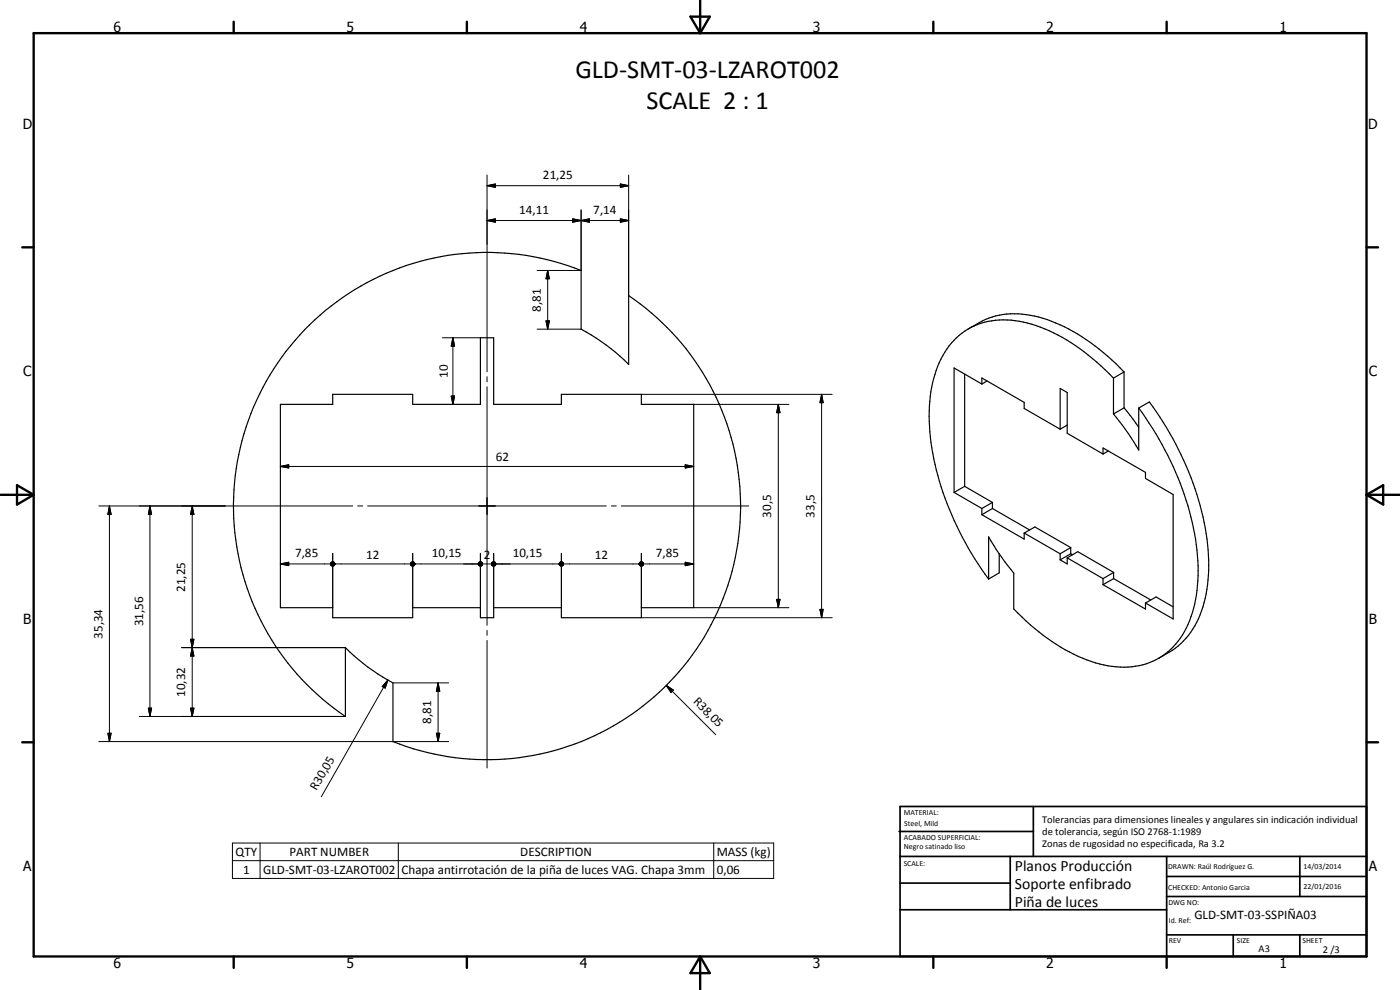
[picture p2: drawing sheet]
<svg xmlns="http://www.w3.org/2000/svg" width="420mm" height="297mm" viewBox="0 0 420 297" stroke-linecap="round" stroke-linejoin="round" font-family="sans-serif">
<g fill="none" stroke="#000" stroke-width=".35">
<path d="M91.4 99a76.2 76.2 0 0 1 83-17.8v17.6a60.4 60.4 0 0 1 14.3 10.5v-20.6a76.1 76.1 0 0 1 24.7 98.7 76.1 76.1 0 0 1-95.5 35.1v-17.6a58.2 58.2 0 0 1-14.2-10.6v20.7a76.2 76.2 0 0 1-12.3-116zM290.6 98.7a23.8 23.8 0 0 1 21.1-3.6 56.6 56.6 0 0 1 25.6 16.5M289.5 112.3v33.6M294.7 115.2l-8.4-4.8v37.3M294.7 115.2v-1.8l12.7 7.3v1.9l10.8 6.2M296.2 114.3l-1.5 .9M334.2 113.5v10.7M334.2 113.5a56.8 56.8 0 0 0-25.8-16.6 21.6 21.6 0 0 0-22.1 5.2 30.4 30.4 0 0 0-7.4 19.8 77.6 77.6 0 0 0 9.1 37.7 94.2 94.2 0 0 0 8.7 14.1M337.3 111.6v10.8M337.3 111.6l-3.1 1.9M84.1 121.3h15.8v-3h24v3h20.3v-20h4v20h20.3v-3h24v3h15.7v61h-15.7v3h-24v-3h-20.3v3h-4v-3h-20.3v3h-24v-3h-15.8zM318.2 128.8v-12.3l2.1 1.3v12.2l10.7 6.2"/>
<path d="M320.3 127.6l-2.1 1.2M331 136.2v-1.8l12.8 7.3v1.9l8.3 4.8v37.3l-8.3-4.8M332.6 135.3l-1.6 .9M337.3 122.4l4.4 5.8M337.3 122.4l-3.1 1.8M341.7 122.4v12.6l-3.1-5-4.4-5.8M341.7 122.4a89.4 89.4 0 0 1 17.8 45.8 37.2 37.2 0 0 1-5.2 23.2 20.8 20.8 0 0 1-21.8 8.4 48.6 48.6 0 0 1-23.3-12.3l-5-4.8v-10.7l-.9-1.2a68.8 68.8 0 0 1-6.6-9.7v12.6M341.7 122.4l3.2-1.8a89.4 89.4 0 0 1 17.7 44.4 38.5 38.5 0 0 1-4.6 23.8 21 21 0 0 1-7.1 6.9l-3.1 1.8M286.3 147.7l8.4 4.9M289.5 145.9l8.3 4.8M289.5 145.9l-3.2 1.8M294.7 154.4l12.7 7.4v-1.9"/>
<path d="M294.7 152.6v1.8M297.8 150.7l-3.1 1.9M297.8 150.7v1.9M297.8 152.6l11.2 6.4M297.8 152.6l-3.1 1.8M307.4 159.9l10.8 6.3M307.4 159.9l3.2-1.8 10.7 6.2M299.9 166.2v5.7l-3.2 1.8M318.2 166.2v1.8M320.3 167.4l3.2-1.9 10.7 6.2M320.3 167.4l10.7 6.2M320.3 167.4v1.8l-2.1-1.2"/>
<path d="M321.3 164.3l-3.1 1.9M321.3 164.3v1.9M321.3 166.2l.5 .3M321.3 166.2l-3.1 1.8M331 173.6v1.8M331 175.4l12.8 7.4v-1.9M334.2 171.7l-3.2 1.9M334.2 173.6l-3.2 1.8M334.2 171.7v1.9M334.2 173.6l11.1 6.4M343.8 180.9l3.2-1.8 5.1 3"/>
</g>
<g fill="none" stroke="#000" stroke-width=".71">
<path d="M10.1 9.9h400v277.1h-400zM70.1 6.5v3.4M140.1 6.5v3.4M207.2 5h5.8l-2.9 4.9zM210.1 0v9.9M280.1 6.5v3.4M350.1 6.5v3.4M6.7 74.2h3.4M410.1 74.2h3.5M.1 148.5h10M5.1 145.6l5 2.9-5 2.9zM410.1 148.5h10"/>
<path d="M410.1 148.5l5-2.9v5.8zM6.7 222.7h3.4M410.1 222.7h3.5M70.1 287v3.4M140.1 287v3.4M210.1 287v10M210.1 287l2.9 5h-5.8zM280.1 287v3.4M350.1 287v3.4"/>
</g>
<g fill="none" stroke="#000" stroke-width=".51">
<path d="M269.8 249.5h40.3M270.1 242h140v45h-140zM270.1 257h140M303.2 257v16M310.1 242v15M350.1 257v30M390.1 257v12M270.1 265h33.1M270.1 273h80M350.1 269h60M350.1 263h60M350.1 280.5h60"/>
<path d="M370.1 280.5v6.5M390.1 280.5v6.5"/>
</g>
<g fill="none" stroke="#000" stroke-width=".3">
<path d="M146.2 55.7l2.5-.5v1zM146.2 52.5v59M146.2 55.7h42.5M186.2 55.2l2.5 .5-2.5 .5zM188.7 52.5v36.2M146.2 66.2l2.5-.5v1zM146.2 66.2h42.5M171.9 65.7l2.5 .5-2.5 .5zM174.4 66.2l2.5-.5v1zM174.4 63v18.2h-13.2M186.2 65.7l2.5 .5-2.5 .5zM161.2 98.8h13.2"/>
<path d="M163.9 96.3h1l-.5 2.5zM164.4 81.2l.5 2.5h-1zM164.4 81.2v17.6M132.7 101.3h11.5M135.4 118.8h1l-.5 2.5zM135.9 101.3l.5 2.5h-1zM135.9 101.3v20M146.2 113v1.6M146.2 116v71.6M192.5 118.3h57.3M246.6 118.3l.4 2.5h-.9zM246.6 118.3v67"/>
<path d="M84.1 140l2.5-.6v1zM84.1 140h124.1M205.6 139.4l2.6 .6-2.6 .4zM208.2 121.3h28.6M233.6 121.3l.5 2.5h-1zM233.6 121.3v61M29.7 151.8h76.2M32.8 151.8l.5 2.5h-.9zM32.8 151.8v70.7M45 151.8l.5 2.5h-1zM45 151.8v63.2M57.7 151.8l.5 2.5h-1z"/>
<path d="M57.7 151.8v63.2M107.3 151.8h1.6M110.4 151.8h71.5M183.5 151.8h1.4M186.5 151.8h38.2M84.1 169.2l2.5-.5v1zM84.1 169.2h15.1M99.2 169.2l.1 .3zM99.2 169.2l.3 .5zM99.2 169.2l.4 .6zM99.2 169.2l.6 .6zM99.2 169.2l.8 .6h-.2z"/>
<path d="M99.2 169.2l.9 .6zM99.2 169.2l1.1 .4-.2 .2zM99.2 169.2l1.2 .3-.1 .1zM99.2 169.2l1.3 .1-.1 .2zM99.2 169.2l1.3-.1v.2zM99.2 169.2l1.2-.2 .1 .1zM99.2 169.2l1.1-.4 .1 .2zM99.2 169.2l.9-.5 .2 .1zM99.2 169.2l.9-.5zM99.3 169.1l1.2 .1-1.2 .1zM99.3 169.3l1.2-.1-1.2 .3zM99.3 169l-.1 .2z"/>
<path d="M99.3 169l1.2 .2-1.2-.1zM99.3 169.5l1.2-.3-1.1 .4zM99.3 168.9l-.1 .3zM99.4 168.8l.2-.1 .9 .5zM99.4 168.8l1.1 .4-1.2-.2zM99.4 169.6l1.1-.4-.9 .6zM99.5 168.7h.1l-.4 .5zM99.5 168.7l-.3 .5zM99.6 168.7l.9 .5zM99.6 169.8l.9-.6zM99.6 168.7l.2-.1-.6 .6zM99.7 168.6l.8 .6z"/>
<path d="M99.7 169.8l.8-.6zM99.8 168.6h.2l-.8 .6zM99.9 166v16.3M99.9 168.6l.6 .6zM100.1 168.7l.4 .5zM100.2 168.7l.3 .5zM100.4 168.9l.1 .3zM100.5 169.2l-.6 .6zM100.5 169.2l-.4 .6zM100.5 169.2l-.3 .5zM100.5 169.2l-.1 .3zM100.5 169.2v.2z"/>
<path d="M100.5 169.2h22.7M123.2 169.2l.1 .3zM123.2 169.2l.3 .5zM123.2 169.2l.4 .6zM123.2 169.2l.6 .6zM123.2 169.2l.8 .6zM123.2 169.2l1 .6zM123.2 169.2l1.1 .4-.1 .2zM123.2 169.2l1.2 .3-.1 .1zM123.2 169.2l1.3 .1-.1 .2zM123.2 169.2l1.3-.1v.2zM123.2 169.2l1.2-.2 .1 .1z"/>
<path d="M123.2 169.2l1.1-.4 .1 .2zM123.2 169.2l1-.5 .1 .1zM123.2 169.2l1-.5zM123.3 169.1l1.2 .1-1.2 .1zM123.3 169.3l1.2-.1-1.2 .3zM123.3 169l-.1 .2zM123.3 169l1.2 .2-1.2-.1zM123.3 169.5l1.2-.3-1.1 .4zM123.3 168.9l-.1 .3zM123.4 168.8l.2-.1 .9 .5zM123.4 168.8l1.1 .4-1.2-.2zM123.4 169.6l1.1-.4-.9 .6z"/>
<path d="M123.5 168.7h.1l-.4 .5zM123.5 168.7l-.3 .5zM123.6 168.7l.9 .5zM123.6 169.8l.9-.6zM123.6 168.7l.2-.1-.6 .6zM123.7 168.6l.8 .6zM123.7 169.8l.8-.6zM123.8 168.6h.2l-.8 .6zM123.9 166v16.3M123.9 168.6l.6 .6zM124.1 168.7l.4 .5zM124.2 168.7l.3 .5z"/>
<path d="M124.4 168.9l.1 .3zM124.5 169.2l-.6 .6zM124.5 169.2l-.4 .6zM124.5 169.2l-.3 .5zM124.5 169.2l-.1 .3zM124.5 169.2l-.1 .2zM124.5 169.2h19M143.5 169.1l1.3 .1-1.3 .1zM143.5 169.3l1.3-.1-1.2 .3zM143.6 169l1.2 .2-1.3-.1zM143.6 169.5l1.2-.3-1.1 .4zM143.7 168.8l.1-.1 1 .5z"/>
<path d="M143.7 168.8l1.1 .4-1.2-.2zM143.7 169.6l1.1-.4-1 .6zM143.8 168.7l1 .5zM143.8 169.8l1-.6zM144 168.6l.8 .6zM144 169.8l.8-.6zM144.2 169.2h4M144.2 166v16.3M144.2 168.6l.6 .6zM144.4 168.7l.4 .5zM144.6 168.7l.2 .5zM144.7 168.9l.1 .3z"/>
<path d="M144.8 169.2l-.6 .6zM144.8 169.2l-.4 .6zM144.8 169.2l-.2 .5zM144.8 169.2l-.1 .3zM144.8 169.2v.2zM147.5 169.2l.1 .3zM147.5 169.2l.3 .5zM147.5 169.2l.4 .6zM147.5 169.2l.6 .6zM147.5 169.2l.8 .6zM147.5 169.2l1 .6zM147.5 169.2l1.1 .4-.1 .2z"/>
<path d="M147.5 169.2l1.2 .3-.1 .1zM147.5 169.2l1.3 .1-.1 .2zM147.5 169.2l1.3-.1v.2zM147.5 169.2l1.2-.2 .1 .1zM147.5 169.2l1.1-.4 .1 .2zM147.5 169.2l1-.5 .1 .1zM147.5 169.2l1-.5zM147.6 169l-.1 .2zM147.6 168.9l-.1 .3zM147.8 168.7h.1l-.4 .5zM147.8 168.7l-.3 .5zM147.9 168.7l.2-.1-.6 .6z"/>
<path d="M148.1 168.6h.2l-.8 .6zM148.2 166v16.3M148.8 169.2h19M167.8 169.1l1.3 .1-1.3 .1zM167.8 169.3l1.3-.1-1.2 .3zM167.8 169.2l.1 .3zM167.8 169.2l.3 .5zM167.8 169.2l.4 .6zM167.8 169.2l.6 .6zM167.8 169.2l.8 .6zM167.8 169.2l1 .6zM167.8 169.2l1.1 .4-.1 .2z"/>
<path d="M167.8 169.2l1.2 .3-.1 .1zM167.8 169.2l1.3 .1-.1 .2zM167.8 169.2l1.3-.1v.2zM167.8 169.2l1.2-.2 .1 .1zM167.8 169.2l1.1-.4 .1 .2zM167.8 169.2l1-.5 .1 .1zM167.8 169.2l1-.5zM167.8 169v.2zM167.9 169l1.2 .2-1.3-.1zM167.9 169.5l1.2-.3-1.1 .4zM167.9 168.9l-.1 .3zM168 168.8l.2-.1 .9 .5z"/>
<path d="M168 168.8l1.1 .4-1.2-.2zM168 169.6l1.1-.4-.9 .6zM168.1 168.7h.1l-.4 .5zM168.1 168.7l-.3 .5zM168.2 168.7l.9 .5zM168.2 169.8l.9-.6zM168.2 168.7l.2-.1-.6 .6zM168.3 168.6h.2l.6 .6zM168.3 169.8l.8-.6-.6 .6zM168.4 168.6h.2l-.8 .6zM168.5 166v16.3M168.5 168.6l.6 .6z"/>
<path d="M168.7 168.7l.4 .5zM168.9 168.7l.2 .5zM169 168.9l.1 .3zM169.1 169.2l-.6 .6zM169.1 169.2l-.4 .6zM169.1 169.2l-.2 .5zM169.1 169.2l-.1 .3zM169.1 169.2v.2zM169.1 169.2h22.7M191.8 169.1l1.3 .1-1.3 .1zM191.8 169.3l1.3-.1-1.2 .3zM191.8 169.2l.1 .3z"/>
<path d="M191.8 169.2l.3 .5zM191.8 169.2l.4 .6zM191.8 169.2l.6 .6zM191.8 169.2l.8 .6zM191.8 169.2l1 .6zM191.8 169.2l1.1 .4-.1 .2zM191.8 169.2l1.2 .3-.1 .1zM191.8 169.2l1.3 .1-.1 .2zM191.8 169.2l1.3-.1v.2zM191.8 169.2l1.2-.2 .1 .1zM191.8 169.2l1.1-.4 .1 .2zM191.8 169.2l1-.5 .1 .1z"/>
<path d="M191.8 169.2l1-.5zM191.8 169v.2zM191.9 169l1.2 .2-1.3-.1zM191.9 169.5l1.2-.3-1.1 .4zM191.9 168.9l-.1 .3zM192 168.8l.1-.1 1 .5zM192 168.8l1.1 .4-1.2-.2zM192 169.6l1.1-.4-1 .6zM192.1 168.7h.1l-.4 .5zM192.1 168.7l-.3 .5zM192.1 168.7l1 .5zM192.1 169.8l1-.6z"/>
<path d="M192.2 168.7l.2-.1-.6 .6zM192.3 168.6h.2l.6 .6zM192.3 169.8l.8-.6-.6 .6zM192.4 168.6h.2l-.8 .6zM192.5 166v16.3M192.5 168.6l.6 .6zM192.7 168.7l.4 .5zM192.9 168.7l.2 .5zM193 168.9l.1 .3zM193.1 169.2l-.6 .6zM193.1 169.2l-.4 .6zM193.1 169.2l-.2 .5z"/>
<path d="M193.1 169.2l-.1 .3zM193.1 169.2v.2zM193.1 169.2h15.1M205.6 168.7l2.6 .5-2.6 .5zM233.1 179.8h1l-.5 2.5zM54.5 194.3h49.2M57.2 191.8h1l-.5 2.5zM57.2 191.8l1 5h-1l1-5zM57.7 194.3l.5 2.5h-1zM146.2 189.1v1.5M146.2 192.2v38.2M192.5 185.3h57.3"/>
<path d="M208.2 182.3h28.6M246.1 182.8h.9l-.4 2.5zM41.8 215h61.9M44.5 212.5h1l-.5 2.5zM57.2 212.5h1l-.5 2.5zM116.4 204l-.8 2.5-.9-.5zM116.4 204l-20 35.1M117.9 204.9h16.8M131.5 204.9l.5 2.5h-1zM131.5 204.9v17.6M200 205.7l2.1 1.4-.7 .7zM200 205.7l14.8 14.7"/>
<path d="M29.7 222.5h105M32.4 220h.9l-.5 2.5zM131 220h1l-.5 2.5zM69.8 252.9h162.4v10.7h-162.4zM69.8 258.2h162.4M78.1 252.9v10.7M119.5 252.9v10.7M214.2 252.9v10.7"/>
</g>
<g fill="#000">
<path d="M146.2 55.7l2.5-.5v1zM186.2 55.2l2.5 .5-2.5 .5zM146.2 66.2l2.5-.5v1zM171.9 65.7l2.5 .5-2.5 .5zM174.4 66.2l2.5-.5v1zM186.2 65.7l2.5 .5-2.5 .5zM163.9 96.3h1l-.5 2.5zM164.4 81.2l.5 2.5h-1zM135.4 118.8h1l-.5 2.5zM135.9 101.3l.5 2.5h-1zM84.1 140l2.5-.6v1zM233.6 121.3l.5 2.5h-1z"/>
<path d="M246.6 118.3l.4 2.5h-.9zM32.8 151.8l.5 2.5h-.9zM45 151.8l.5 2.5h-1zM57.7 151.8l.5 2.5h-1zM205.6 139.4l2.6 .6-2.6 .4zM84.1 169.2l2.5-.5v1zM99.2 169.2l.1 .3zM99.2 169.2l.3 .5zM99.2 169.2l.4 .6zM99.2 169.2l.6 .6zM99.2 169.2l.8 .6h-.2zM99.2 169.2l.9 .6z"/>
<path d="M99.2 169.2l1.1 .4-.2 .2zM99.2 169.2l1.2 .3-.1 .1zM99.2 169.2l1.3 .1-.1 .2zM99.2 169.2l1.3-.1v.2zM99.2 169.2l1.2-.2 .1 .1zM99.2 169.2l1.1-.4 .1 .2zM99.2 169.2l.9-.5 .2 .1zM99.2 169.2l.9-.5zM99.8 168.6h.2l-.8 .6zM99.6 168.7l.2-.1-.6 .6zM99.5 168.7h.1l-.4 .5zM99.5 168.7l-.3 .5z"/>
<path d="M99.3 168.9l-.1 .3zM99.3 169l-.1 .2zM100.4 168.9l.1 .3zM100.2 168.7l.3 .5zM100.1 168.7l.4 .5zM99.9 168.6l.6 .6zM99.7 168.6l.8 .6zM99.6 168.7l.9 .5zM99.4 168.8l.2-.1 .9 .5zM99.4 168.8l1.1 .4-1.2-.2zM99.3 169l1.2 .2-1.2-.1zM99.3 169.1l1.2 .1-1.2 .1z"/>
<path d="M99.3 169.3l1.2-.1-1.2 .3zM99.3 169.5l1.2-.3-1.1 .4zM99.4 169.6l1.1-.4-.9 .6zM99.6 169.8l.9-.6zM99.7 169.8l.8-.6zM100.5 169.2l-.6 .6zM100.5 169.2l-.4 .6zM100.5 169.2l-.3 .5zM100.5 169.2l-.1 .3zM100.5 169.2v.2zM123.2 169.2l.1 .3zM123.2 169.2l.3 .5z"/>
<path d="M123.2 169.2l.4 .6zM123.2 169.2l.6 .6zM123.2 169.2l.8 .6zM123.2 169.2l1 .6zM123.2 169.2l1.1 .4-.1 .2zM123.2 169.2l1.2 .3-.1 .1zM123.2 169.2l1.3 .1-.1 .2zM123.2 169.2l1.3-.1v.2zM123.2 169.2l1.2-.2 .1 .1zM123.2 169.2l1.1-.4 .1 .2zM123.2 169.2l1-.5 .1 .1zM123.2 169.2l1-.5z"/>
<path d="M123.8 168.6h.2l-.8 .6zM123.6 168.7l.2-.1-.6 .6zM123.5 168.7h.1l-.4 .5zM123.5 168.7l-.3 .5zM123.3 168.9l-.1 .3zM123.3 169l-.1 .2zM124.4 168.9l.1 .3zM124.2 168.7l.3 .5zM124.1 168.7l.4 .5zM123.9 168.6l.6 .6zM123.7 168.6l.8 .6zM123.6 168.7l.9 .5z"/>
<path d="M123.4 168.8l.2-.1 .9 .5zM123.4 168.8l1.1 .4-1.2-.2zM123.3 169l1.2 .2-1.2-.1zM123.3 169.1l1.2 .1-1.2 .1zM123.3 169.3l1.2-.1-1.2 .3zM123.3 169.5l1.2-.3-1.1 .4zM123.4 169.6l1.1-.4-.9 .6zM123.6 169.8l.9-.6zM123.7 169.8l.8-.6zM124.5 169.2l-.6 .6zM124.5 169.2l-.4 .6zM124.5 169.2l-.3 .5z"/>
<path d="M124.5 169.2l-.1 .3zM124.5 169.2l-.1 .2zM144.7 168.9l.1 .3zM144.6 168.7l.2 .5zM144.4 168.7l.4 .5zM144.2 168.6l.6 .6zM144 168.6l.8 .6zM143.8 168.7l1 .5zM143.7 168.8l.1-.1 1 .5zM143.7 168.8l1.1 .4-1.2-.2zM143.6 169l1.2 .2-1.3-.1zM143.5 169.1l1.3 .1-1.3 .1z"/>
<path d="M143.5 169.3l1.3-.1-1.2 .3zM143.6 169.5l1.2-.3-1.1 .4zM143.7 169.6l1.1-.4-1 .6zM143.8 169.8l1-.6zM144 169.8l.8-.6zM144.8 169.2l-.6 .6zM144.8 169.2l-.4 .6zM144.8 169.2l-.2 .5zM144.8 169.2l-.1 .3zM144.8 169.2v.2zM147.5 169.2l.1 .3zM147.5 169.2l.3 .5z"/>
<path d="M147.5 169.2l.4 .6zM147.5 169.2l.6 .6zM147.5 169.2l.8 .6zM147.5 169.2l1 .6zM147.5 169.2l1.1 .4-.1 .2zM147.5 169.2l1.2 .3-.1 .1zM147.5 169.2l1.3 .1-.1 .2zM147.5 169.2l1.3-.1v.2zM147.5 169.2l1.2-.2 .1 .1zM147.5 169.2l1.1-.4 .1 .2zM147.5 169.2l1-.5 .1 .1zM147.5 169.2l1-.5z"/>
<path d="M148.1 168.6h.2l-.8 .6zM147.9 168.7l.2-.1-.6 .6zM147.8 168.7h.1l-.4 .5zM147.8 168.7l-.3 .5zM147.6 168.9l-.1 .3zM147.6 169l-.1 .2zM167.8 169.2l.1 .3zM167.8 169.2l.3 .5zM167.8 169.2l.4 .6zM167.8 169.2l.6 .6zM167.8 169.2l.8 .6zM167.8 169.2l1 .6z"/>
<path d="M167.8 169.2l1.1 .4-.1 .2zM167.8 169.2l1.2 .3-.1 .1zM167.8 169.2l1.3 .1-.1 .2zM167.8 169.2l1.3-.1v.2zM167.8 169.2l1.2-.2 .1 .1zM167.8 169.2l1.1-.4 .1 .2zM167.8 169.2l1-.5 .1 .1zM167.8 169.2l1-.5zM168.4 168.6h.2l-.8 .6zM168.2 168.7l.2-.1-.6 .6zM168.1 168.7h.1l-.4 .5zM168.1 168.7l-.3 .5z"/>
<path d="M167.9 168.9l-.1 .3zM167.8 169v.2zM169 168.9l.1 .3zM168.9 168.7l.2 .5zM168.7 168.7l.4 .5zM168.5 168.6l.6 .6zM168.3 168.6h.2l.6 .6zM168.2 168.7l.9 .5zM168 168.8l.2-.1 .9 .5zM168 168.8l1.1 .4-1.2-.2zM167.9 169l1.2 .2-1.3-.1zM167.8 169.1l1.3 .1-1.3 .1z"/>
<path d="M167.8 169.3l1.3-.1-1.2 .3zM167.9 169.5l1.2-.3-1.1 .4zM168 169.6l1.1-.4-.9 .6zM168.2 169.8l.9-.6zM168.3 169.8l.8-.6-.6 .6zM169.1 169.2l-.6 .6zM169.1 169.2l-.4 .6zM169.1 169.2l-.2 .5zM169.1 169.2l-.1 .3zM169.1 169.2v.2zM191.8 169.2l.1 .3zM191.8 169.2l.3 .5z"/>
<path d="M191.8 169.2l.4 .6zM191.8 169.2l.6 .6zM191.8 169.2l.8 .6zM191.8 169.2l1 .6zM191.8 169.2l1.1 .4-.1 .2zM191.8 169.2l1.2 .3-.1 .1zM191.8 169.2l1.3 .1-.1 .2zM191.8 169.2l1.3-.1v.2zM191.8 169.2l1.2-.2 .1 .1zM191.8 169.2l1.1-.4 .1 .2zM191.8 169.2l1-.5 .1 .1zM191.8 169.2l1-.5z"/>
<path d="M192.4 168.6h.2l-.8 .6zM192.2 168.7l.2-.1-.6 .6zM192.1 168.7h.1l-.4 .5zM192.1 168.7l-.3 .5zM191.9 168.9l-.1 .3zM191.8 169v.2zM193 168.9l.1 .3zM192.9 168.7l.2 .5zM192.7 168.7l.4 .5zM192.5 168.6l.6 .6zM192.3 168.6h.2l.6 .6zM192.1 168.7l1 .5z"/>
<path d="M192 168.8l.1-.1 1 .5zM192 168.8l1.1 .4-1.2-.2zM191.9 169l1.2 .2-1.3-.1zM191.8 169.1l1.3 .1-1.3 .1zM191.8 169.3l1.3-.1-1.2 .3zM191.9 169.5l1.2-.3-1.1 .4zM192 169.6l1.1-.4-1 .6zM192.1 169.8l1-.6zM192.3 169.8l.8-.6-.6 .6zM193.1 169.2l-.6 .6zM193.1 169.2l-.4 .6zM193.1 169.2l-.2 .5z"/>
<path d="M193.1 169.2l-.1 .3zM193.1 169.2v.2zM205.6 168.7l2.6 .5-2.6 .5zM233.1 179.8h1l-.5 2.5zM57.2 191.8h1l-.5 2.5zM57.7 194.3l.5 2.5h-1zM246.1 182.8h.9l-.4 2.5zM44.5 212.5h1l-.5 2.5zM57.2 212.5h1l-.5 2.5zM116.4 204l-.8 2.5-.9-.5zM131.5 204.9l.5 2.5h-1zM200 205.7l2.1 1.4-.7 .7z"/>
<path d="M32.4 220h.9l-.5 2.5zM131 220h1l-.5 2.5z"/>
</g>
<g font-size="7.9">
<text x="172.7" y="23.5">GLD-SMT-03-LZAROT002</text>
<text x="194" y="32.6">SCALE 2 : 1</text>
</g>
<g font-size="4.7">
<text x="304.6" y="261.2">Planos Producción</text>
<text x="304.6" y="266.6">Soporte enfibrado</text>
<text x="304.6" y="272">Piña de luces</text>
</g>
<g font-size="4.2">
<text x="34" y="9.6">6</text>
<text x="104" y="9.6">5</text>
<text x="174" y="9.6">4</text>
<text x="244" y="9.6">3</text>
<text x="314" y="9.6">2</text>
<text x="384" y="9.6">1</text>
<text x="6.8" y="38.7">D</text>
<text x="410.6" y="38.7">D</text>
<text x="7" y="112.9">C</text>
<text x="410.8" y="112.9">C</text>
<text x="7" y="187.1">B</text>
<text x="410.8" y="187.1">B</text>
<text x="7" y="261.4">A</text>
<text x="410.8" y="261.4">A</text>
<text x="34" y="290.4">6</text>
<text x="104" y="290.4">5</text>
<text x="174" y="290.4">4</text>
<text x="244" y="290.4">3</text>
<text x="314" y="290.4">2</text>
<text x="384" y="290.4">1</text>
</g>
<g font-size="3.9">
<text x="162.9" y="53.7">21,25</text>
<text x="155.8" y="64.1">14,11</text>
<text x="178" y="64.1">7,14</text>
<text x="162.3" y="93.5" transform="rotate(-90 162.3 93.5)">8,81</text>
<text x="134.4" y="113.4" transform="rotate(-90 134.4 113.4)">10</text>
<text x="148.8" y="138.4">62</text>
<text x="231.5" y="155.3" transform="rotate(-90 231.5 155.3)">30,5</text>
<text x="244.5" y="155.3" transform="rotate(-90 244.5 155.3)">33,5</text>
<text x="88.6" y="167.1">7,85</text>
<text x="109.9" y="167.7">12</text>
<text x="129.6" y="167.1">10,15</text>
<text x="145.2" y="167.7">2</text>
<text x="153.9" y="167.1">10,15</text>
<text x="178.5" y="167.7">12</text>
<text x="196.8" y="167.1">7,85</text>
<text x="55.6" y="177.6" transform="rotate(-90 55.6 177.6)">21,25</text>
<text x="30.8" y="191.7" transform="rotate(-90 30.8 191.7)">35,34</text>
<text x="43" y="187.9" transform="rotate(-90 43 187.9)">31,56</text>
<text x="55.6" y="209.1" transform="rotate(-90 55.6 209.1)">10,32</text>
<text x="207.9" y="210.6" transform="rotate(45 207.9 210.6)">R38,05</text>
<text x="129.4" y="217.2" transform="rotate(-90 129.4 217.2)">8,81</text>
<text x="95" y="237.4" transform="rotate(-60 95 237.4)">R30,05</text>
<text x="70.7" y="256.9">QTY</text>
<text x="86.9" y="256.9">PART NUMBER</text>
<text x="156.2" y="256.9">DESCRIPTION</text>
<text x="215.1" y="257">MASS (kg)</text>
<text x="72.9" y="262.2">1</text>
<text x="79" y="262.2">GLD-SMT-03-LZAROT002</text>
<text x="120.5" y="262.3">Chapa antirrotación de la piña de luces VAG. Chapa 3mm</text>
<text x="215.1" y="262.2">0,06</text>
<text x="358.5" y="275.6">GLD-SMT-03-SSPIÑA03</text>
</g>
<g font-size="3.1">
<text x="312.7" y="246.8">Tolerancias para dimensiones lineales y angulares sin indicación individual</text>
<text x="312.7" y="250.4">de tolerancia, según ISO 2768-1:1989</text>
<text x="312.7" y="254">Zonas de rugosidad no especificada, Ra 3.2</text>
<text x="377.7" y="285.6">A3</text>
<text x="397" y="285.9">2 /3</text>
</g>
<g font-size="2.4">
<text x="271.2" y="244.4">MATERIAL:</text>
<text x="271.3" y="252">ACABADO SUPERFICIAL:</text>
<text x="271.4" y="247.9">Steel, Mild</text>
<text x="271.3" y="254.6">Negro satinado liso</text>
<text x="271.2" y="259.7">SCALE:</text>
<text x="350.6" y="260.8">DRAWN: Raúl Rodríguez G.</text>
<text x="391.2" y="260.6">14/03/2014</text>
<text x="350.6" y="267">CHECKED: Antonio Garcia</text>
<text x="391.2" y="266.7">22/01/2016</text>
<text x="350.6" y="271.4">DWG NO:</text>
<text x="350.8" y="276.9">Id. Ref:</text>
<text x="350.8" y="282.8">REV</text>
<text x="371.2" y="282.9">SIZE</text>
<text x="390.9" y="282.9">SHEET</text>
</g>
</svg>
